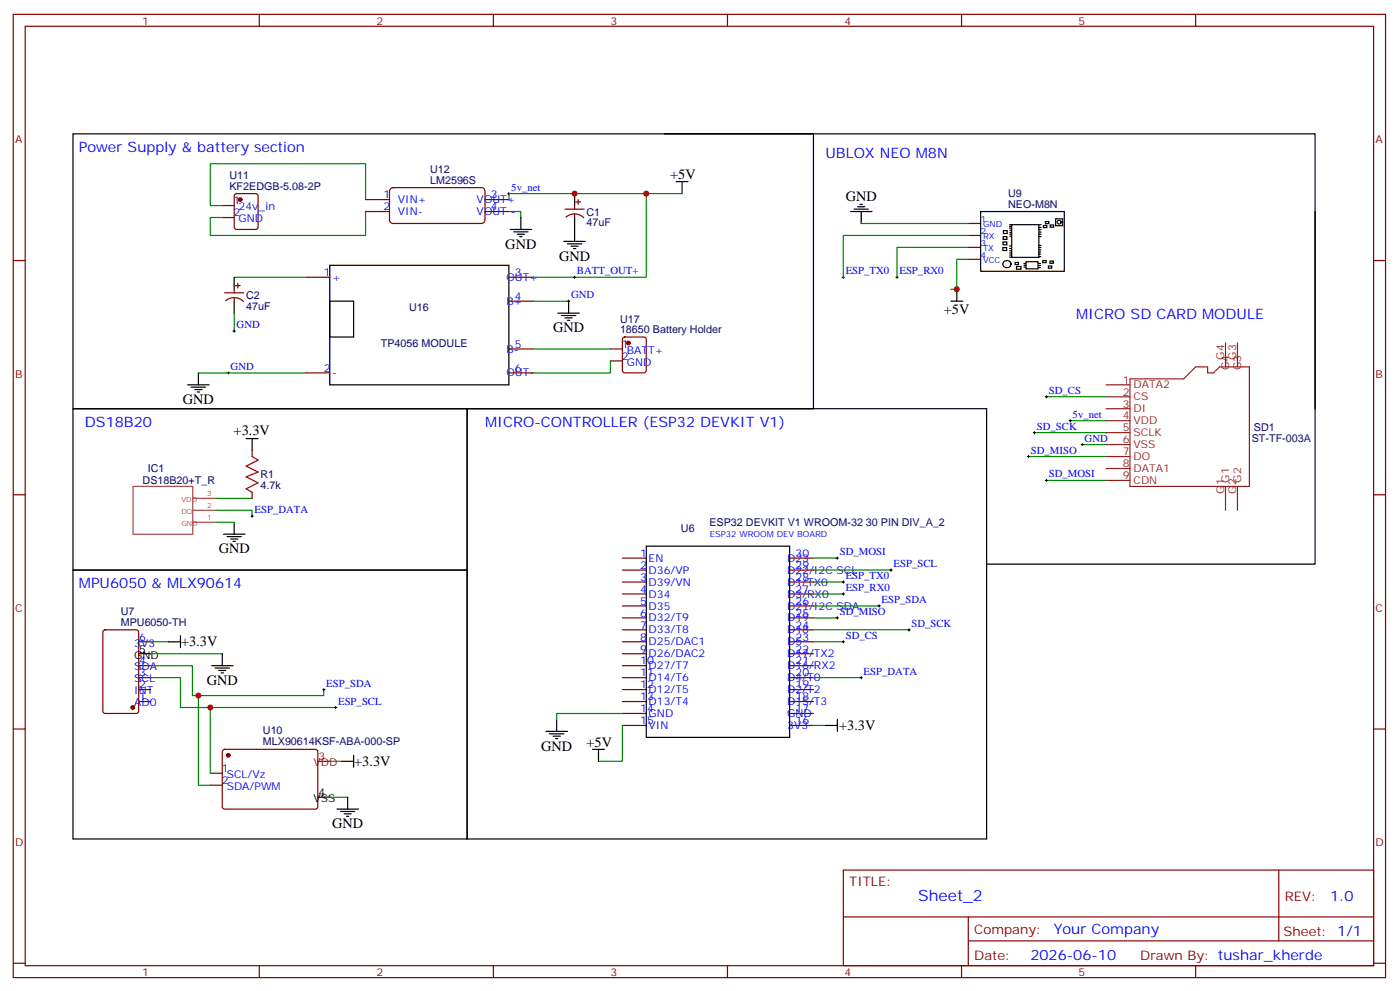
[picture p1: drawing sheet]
<svg xmlns="http://www.w3.org/2000/svg" width="414mm" height="293mm" viewBox="0 0 414 293" stroke-linecap="round" stroke-linejoin="round" font-family="sans-serif">
<g fill="none" stroke="#870000" stroke-width=".35">
<path d="M3.9 4.2h405.4v284.4h-405.4zM7.4 7.8h398.3v277.2h-398.3zM76.6 4.2v3.6M145.7 4.2v3.6M214.9 4.2v3.6M284 4.2v3.6M353.2 4.2v3.6M69.4 57.4l.5-.2h5.6l.7 .4v9.4l-.4 .7h-5.9l-.7-.4v-9.4zM108 58.9h7M115.3 55.8l.8-.4h26.4l.6 .4 .2 .6-.1 8.8-.4 .6-.6 .2-26.4-.1-.6-.4-.2-.6v-8.5zM143.3 58.9h7M170.1 59.6h1.4"/>
<path d="M170.8 58.9v1.4M3.9 76.9h3.5M65.7 60.7h3.5M65.7 64.2h3.5M108 62.4h7M143.3 62.4h7M166.9 61.7h5.6M167.2 64.1a3.8 3.8 0 0 1 5.2 .2M169.7 60.7v1M169.7 63.1v1.1M286.1 66h3.6M286.1 69.5h3.6"/>
<path d="M286.1 73h3.6M286.1 76.6h3.6M405.7 76.9h3.6M66.4 86.4h5.6M66.6 88.8a3.8 3.8 0 0 1 5.3 .2M69.2 85.4v1M69.2 87.8v1.1M69.5 84.3h1.4M70.2 83.6v1.4M90.3 81.8h7.1M150.3 81.8h7.1M150.3 88.9h7.1"/>
<path d="M184.1 99.7l.4-.2h5.7l.6 .4 .1 9.5-.5 .6-5.9 .1-.6-.5-.1-9.4zM90.3 110.1h7.1M150.3 110.1h7.1M150.3 103h7.1M180.3 103h3.5M180.3 106.5h3.5M74.5 133v1.8M3.9 146h3.5M74.5 145.3v1.8M405.7 146h3.6M183.8 164.7h7.1M183.8 168.3h7.1"/>
<path d="M183.8 171.8h7.1M183.8 175.3h7.1M183.8 178.9h7.1M233.2 164.7h7.1M233.2 168.3h7.1M233.2 171.8h7.1M233.2 175.3h7.1M233.2 178.9h7.1M30.6 186.1l.5-.2h9.2l.6 .4 .1 23.6-.5 .7h-9.4l-.7-.5v-23.5zM41 189.4h3.5M41 196.5h3.5M183.8 182.4h7.1"/>
<path d="M183.8 185.9h7.1M183.8 189.4h7.1M183.8 193h7.1M183.8 196.5h7.1M233.2 182.4h7.1M233.2 185.9h7.1M233.2 189.4h7.1M233.2 193h7.1M233.2 196.5h7.1M3.9 215.2h3.5M41 200h3.5M41 203.6h3.5"/>
<path d="M41 207.1h3.5M183.8 200h7.1M183.8 203.6h7.1M183.8 207.1h7.1M183.8 210.6h7.1M183.8 214.1h7.1M233.2 200h7.1M233.2 203.6h7.1M233.2 207.1h7.1M233.2 210.6h7.1M233.2 214.1h7.1M405.7 215.2h3.6"/>
<path d="M62.1 228.2h3.6M62.1 231.8h3.6M65.9 221.4l.5-.2h27l.5 .7-.1 16.5-.6 .4h-27.1l-.4-.7v-16.2zM249.1 256.8h156.6v28.2h-156.6zM377.7 256.8v20.9M249.1 270.7h156.5M286 277.7h119.6M286 270.7v14.1M3.9 284.3h3.5M76.6 285v3.6M145.7 285v3.6M214.9 285v3.6"/>
<path d="M284 285v3.6M353.2 285v3.6M405.7 284.3h3.6"/>
</g>
<g fill="none" stroke="#000" stroke-width=".35">
<path d="M21.6 39.5h218.7v81.2h-218.7zM196.2 39.5h192.2v81.2M169.7 57.2v3.5M199.7 53.6h3.5M201.5 53.6v3.6M97.4 78.3h52.9v35.3h-52.9zM150.7 67.7h6.3M151.7 68.4h4.3M152.8 69.1h2.1M153.5 69.8h.7M153.8 64.2v3.5M166.5 71.3h6.4"/>
<path d="M167.6 72h4.2M168.7 72.7h2.1M169.4 73.4h.7M169.7 64.2v7.1M251.2 62.4h6.4M252.3 61.7h4.2M253.3 61h2.1M254 60.3h.7M254.4 62.4v3.6M289.7 62.4h24.7v17.7h-24.7zM296.2 73.1h1.1v.8h-1.1zM296.2 71.4h1.2v.9h-1.2z"/>
<path d="M296.3 69.8h1.1v.9h-1.1zM296.4 68.1h1.1v.8h-1.1zM296.5 77.3a1.18 1.18 0 0 1 1.7-.2 1.18 1.18 0 0 1 0 1.8 1.18 1.18 0 0 1-1.7-.3 .95 .95 0 0 1 0-1.3zM298.2 72.6h.5M298.2 66.8h.5M298.2 75.9h.5M298.2 67.3h.5M298.2 74.7h.6M298.2 66.3h.6M298.2 74h.6M298.2 73.4h.6M298.3 69.1h.5"/>
<path d="M298.3 69.7h.5M298.3 68.6h.5M298.3 75.3h.5M298.3 67.9h.5M298.8 66.3h8v9.7h-8zM299.8 77.5h1v.6h-1zM300.2 78.7h1.4v.8h-1.4zM302.4 77.8h.5M302.5 78.3h.5M302.5 78.9h.5M303.1 77.3h3.5v2.1h-3.5zM306.8 77.8h.5"/>
<path d="M306.8 79h.5M306.8 78.4h.6M306.9 75h.5M306.9 75.8h.5M306.9 74.4h.5M306.9 73.7h.5M306.9 73.1h.6M307 69.1h.5M307 69.8h.5M307 66.3h.5M307 67.8h.5M307 72.4h.5"/>
<path d="M307 67.1h.5M307 68.5h.5M308 76.9h1v.6h-1zM308.2 66.6h1v.6h-1zM308.8 65.4h1v.6h-1zM309.7 78.5h1v.7h-1zM310.1 77.1h1v.6h-1zM310.2 66.4h1v.6h-1zM311.8 64.6h2.1v2h-2.1zM388.4 62.4v104.1h-97M69.2 81.8v3.6M69.2 88.9v3.5"/>
<path d="M97.4 88.9h7.1v10.6h-7.1zM164.8 92.4h6.3M165.8 93.1h4.3M166.9 93.8h2.1M167.6 94.5h.7M168 88.9v3.5M280.8 88.9h3.6M282.6 85.4v3.5M55.4 113.6h6.4M56.5 114.3h4.2M57.5 115h2.2M58.2 115.7h.7"/>
<path d="M58.6 110.1v3.5M21.6 120.7h116.4v47.6h-116.4zM72.7 129.5h3.5M74.5 129.5v3.5M138 120.7h153.4v126.9h-153.4zM66 157.7h6.4M67.1 158.4h4.2M68.1 159.1h2.1M68.8 159.8h.7M69.2 154.2v3.5M21.6 168.3h116.4v79.3h-116.4zM190.9 161.2h42.3v56.5h-42.3z"/>
<path d="M41 193h3.5M49.8 189.4h3.5M53.3 187.7v3.5M62.5 196.5h6.3M63.5 197.2h4.3M64.6 197.9h2.1M65.3 198.6h.7M65.7 193v3.5M161.3 215.9h6.3M162.3 216.6h4.2M163.4 217.3h2.1M164.1 218h.7"/>
<path d="M164.4 212.4v3.5M243.8 214.1h3.5M247.3 212.4v3.5M93.9 235.3h3.5M99.5 238.8h6.4M100.6 239.5h4.2M100.9 224.7h3.6M102.7 235.3v3.5M104.5 223v3.5M175 221.2h3.5M176.8 221.2v3.5M101.6 240.2h2.2"/>
<path d="M102.3 240.9h.7"/>
<circle cx="312.9" cy="65.6" r=".57"/>
</g>
<g fill="#870000" stroke="#870000" stroke-width=".35">
<circle cx="39.2" cy="208.8" r=".53"/>
<circle cx="70.9" cy="58.9" r=".53"/>
<circle cx="67.4" cy="223" r=".53"/>
<circle cx="185.6" cy="101.2" r=".53"/>
</g>
<g fill="none" stroke="#008700" stroke-width=".35">
<path d="M108 58.9v-10.6h-45.9v12.4h3.6M150.3 58.9v-1.7h40.6v24.6h-33.5M190.9 57.2h10.6M108 62.4v7.1h-45.9v-5.3h3.6M150.3 62.4h3.5v1.8M254.4 66h31.7M286.1 76.6h-3.5v8.8h-1.8M286.1 73h-21.1v8.8M286.1 69.5h-37v12.3M69.2 81.8h21.1M69.2 92.4v5.3M157.4 88.9h10.6"/>
<path d="M58.6 110.1h31.7M157.4 103h22.9M180.3 106.5v3.6h-22.9M309.1 117.1h17.6M303.8 134.8h22.9M305.5 127.7h21.2M316.1 124.2h10.6M319.7 131.2h7M63.9 150.6h10.6v1.8M63.9 147.1h10.6M63.9 154.2h5.3M309.1 141.8h17.6"/>
<path d="M240.3 168.3h22.9M240.3 178.9h19.4M240.3 171.8h8.8M240.3 175.3h8.8M240.3 164.7h7M44.5 196.5h12.3v8.8h38.8v-1.7M44.5 189.4h5.3M44.5 193h21.2M240.3 189.4h8.8M240.3 182.4h7M240.3 185.9h28.2M44.5 200h8.8v8.8h45.9"/>
<path d="M58.6 205.3v26.5h3.5M62.1 208.8v19.4M183.8 214.1v10.6h-7M183.8 210.6h-19.4v1.8M240.3 214.1h3.5M240.3 200h14.1M97.4 224.7h3.5M97.4 235.3h5.3"/>
</g>
<g fill="none" stroke="#000" stroke-width=".3">
<path d="M150 57.2h.7M150.3 56.8v.7M68.8 97.7h.7M69.2 97.4v.7M167.6 88.9h.7M168 88.5v.8M169.4 81.8h.7M169.7 81.5v.7M248.7 81.8h.7M249.1 81.5v.7M264.6 81.8h.7M265 81.5v.7"/>
<path d="M67.1 110.1h.7M67.4 109.7v.7M308.7 117.1h.7M309.1 116.8v.7M303.4 134.8h.7M303.8 134.4v.7M305.2 127.7h.7M305.5 127.4v.7M315.8 124.2h.7M316.1 123.8v.7M319.3 131.2h.7M319.7 130.9v.7"/>
<path d="M74.1 152.4h.7M74.5 152v.8M308.7 141.8h.7M309.1 141.5v.7M247 164.7h.7M247.3 164.4v.7M248.7 171.8h.7M248.7 175.3h.7M249.1 171.4v.8M249.1 175v.7M259.3 178.9h.7M259.7 178.5v.7"/>
<path d="M262.9 168.3h.7M263.2 167.9v.7M247 182.4h.7M247.3 182v.7M248.7 189.4h.7M249.1 189.1v.7M254.4 199.7v.7M268.1 185.9h.8M268.5 185.6v.7M95.3 203.6h.7M95.6 203.2v.7M98.8 208.8h.7"/>
<path d="M99.2 208.5v.7M254 200h.7"/>
</g>
<path d="M93.9 224.7h3.5" fill="none" stroke="#f00" stroke-width=".35"/>
<path d="M39.3 143.6h17.6v14.1h-17.6zM56.9 154.2h7M56.9 150.6h7M56.9 147.1h7" fill="none" stroke="#a64a4a" stroke-width=".35"/>
<path d="M74.5 134.8l1.7 1-3.5 1.8 3.5 1.7-3.5 1.5 3.5 1.7-3.5 1.8 1.8 1" fill="none" stroke="#a10000" stroke-width=".35"/>
<g fill="none" stroke="#8c2424" stroke-width=".35">
<path d="M326.7 113.6h7.1M326.7 117.1h7.1M333.8 111.8h15.8l3.6-3.5h3.5v1.8h1.8l1.7-1.8h8.8v35.3h-35.2zM362 101.2v7.1M365.5 101.2v7.1M326.7 120.7h7.1M326.7 124.2h7.1M326.7 127.7h7.1M326.7 131.2h7.1M326.7 134.8h7.1M326.7 138.3h7.1M326.7 141.8h7.1"/>
<path d="M362 143.6v7M365.5 143.6v7"/>
</g>
<g fill="#c00">
<circle cx="169.7" cy="57.1" r=".88"/>
<circle cx="62.1" cy="208.8" r=".88"/>
<circle cx="58.6" cy="205.3" r=".88"/>
<circle cx="190.9" cy="57.1" r=".88"/>
<circle cx="282.6" cy="85.4" r=".88"/>
</g>
<text font-size="4.6" fill="#00f" x="271.2" y="265.8">Sheet_2</text>
<g font-size="4.2" fill="#00f">
<text x="23.3" y="44.8">Power Supply &amp; battery section</text>
<text x="243.8" y="46.6">UBLOX NEO M8N</text>
<text x="317.9" y="94.2">MICRO SD CARD MODULE</text>
<text x="25.1" y="125.9">DS18B20</text>
<text x="143.3" y="125.9">MICRO-CONTROLLER (ESP32 DEVKIT V1)</text>
<text x="23.3" y="173.6">MPU6050 &amp; MLX90614</text>
<text x="392.9" y="266.1">1.0</text>
<text x="311.3" y="275.6">Your Company</text>
<text x="304.3" y="283.4">2026-06-10</text>
</g>
<g font-size="4.2">
<text x="197.9" y="52.9">+5V</text>
<text x="249.8" y="59.3">GND</text>
<text x="149.3" y="73.4">GND</text>
<text x="165.1" y="76.9">GND</text>
<text x="278.8" y="92.8">+5V</text>
<text x="163.4" y="98.1">GND</text>
<text x="54" y="119.2">GND</text>
<text x="69" y="128.3">+3.3V</text>
<text x="64.6" y="163.3">GND</text>
<text x="53.5" y="190.8">+3.3V</text>
<text x="61.1" y="202.1">GND</text>
<text x="247.9" y="215.5">+3.3V</text>
<text x="159.8" y="221.5">GND</text>
<text x="173.2" y="220.5">+5V</text>
<text x="104.6" y="226.1">+3.3V</text>
<text x="98.1" y="244.5">GND</text>
</g>
<g font-size="3.9" fill="#800">
<text x="250.9" y="261.4">TITLE:</text>
<text x="379.5" y="266.1">REV:</text>
<text x="287.8" y="275.6">Company:</text>
<text x="379.1" y="276.2">Sheet: 1/1</text>
<text x="287.8" y="283.3">Date:</text>
<text x="336.8" y="283.4">Drawn By: tushar_kherde</text>
</g>
<g font-size="3.2" fill="#800">
<text x="42" y="7.2">1</text>
<text x="111.2" y="7.2">2</text>
<text x="180.3" y="7.2">3</text>
<text x="249.4" y="7.2">4</text>
<text x="318.6" y="7.2">5</text>
<text x="4.4" y="42.3">A</text>
<text x="406.3" y="42.3">A</text>
<text x="4.4" y="111.5">B</text>
<text x="406.3" y="111.5">B</text>
<text x="4.4" y="180.6">C</text>
<text x="406.3" y="180.6">C</text>
<text x="4.4" y="249.8">D</text>
<text x="406.3" y="249.8">D</text>
<text x="42" y="288">1</text>
<text x="111.2" y="288">2</text>
<text x="180.3" y="288">3</text>
<text x="249.4" y="288">4</text>
<text x="318.6" y="288">5</text>
</g>
<g font-size="3.2" fill="#000080">
<text x="67.8" y="53">U11</text>
<text x="127" y="51.1">U12</text>
<text x="67.8" y="56.1">KF2EDGB-5.08-2P</text>
<text x="127" y="54.2">LM2596S</text>
<text x="297.8" y="58.2">U9</text>
<text x="173.2" y="63.6">C1</text>
<text x="297.8" y="61.4">NEO-M8N</text>
<text x="173.2" y="66.7">47uF</text>
<text x="72.7" y="88.3">C2</text>
<text x="72.7" y="91.4">47uF</text>
<text x="120.8" y="91.8">U16</text>
<text x="183.1" y="95.2">U17</text>
<text x="183.1" y="98.4">18650 Battery Holder</text>
<text x="112.5" y="102.4">TP4056 MODULE</text>
<text x="369.7" y="130.4">ST-TF-003A</text>
<text x="370.4" y="127.2">SD1</text>
<text x="42.1" y="142.9">DS18B20+T_R</text>
<text x="43.7" y="139.4">IC1</text>
<text x="76.9" y="141.2">R1</text>
<text x="76.9" y="144.4">4.7k</text>
<text x="209.6" y="155.2">ESP32 DEVKIT V1 WROOM-32 30 PIN DIV_A_2</text>
<text x="201.1" y="157">U6</text>
<text x="35.7" y="184.9">MPU6050-TH</text>
<text x="35.7" y="181.7">U7</text>
<text x="77.7" y="220">MLX90614KSF-ABA-000-SP</text>
<text x="77.7" y="216.8">U10</text>
</g>
<g font-size="3.2" fill="#00f">
<text x="113.3" y="58.6">1</text>
<text x="117.5" y="60">VIN+</text>
<text x="140.8" y="60">VOUT+</text>
<text x="145" y="58.6">3</text>
<text x="151" y="56.3">5v_net</text>
<text x="69" y="60.3">1</text>
<text x="69" y="63.9">2</text>
<text x="70.5" y="62.1">24v_in</text>
<text x="70.5" y="65.6">GND</text>
<text x="113.3" y="62.1">2</text>
<text x="117.5" y="63.5">VIN-</text>
<text x="140.8" y="63.5">VOUT -</text>
<text x="145" y="62.1">4</text>
<text x="95.6" y="81.5">1</text>
<text x="98.1" y="82.9">+</text>
<text x="149.6" y="82.9">OUT+</text>
<text x="152.1" y="81.5">3</text>
<text x="170.4" y="81">BATT_OUT+</text>
<text x="249.8" y="81">ESP_TX0</text>
<text x="265.7" y="81">ESP_RX0</text>
<text x="149.6" y="90">B+</text>
<text x="152.1" y="88.5">4</text>
<text x="168.7" y="88">GND</text>
<text x="69.9" y="96.8">GND</text>
<text x="149.6" y="104.1">B-</text>
<text x="152.1" y="102.7">5</text>
<text x="183.7" y="102.7">1</text>
<text x="183.7" y="106.2">2</text>
<text x="185.1" y="104.4">BATT+</text>
<text x="185.1" y="107.9">GND</text>
<text x="68.1" y="109.2">GND</text>
<text x="95.6" y="109.7">2</text>
<text x="98.1" y="111.1">-</text>
<text x="149.6" y="111.1">OUT-</text>
<text x="152.1" y="109.7">6</text>
<text x="309.8" y="116.2">SD_CS</text>
<text x="316.8" y="123.3">5v_net</text>
<text x="306.2" y="126.8">SD_SCK</text>
<text x="320.4" y="130.4">GND</text>
<text x="304.5" y="133.9">SD_MISO</text>
<text x="309.8" y="140.9">SD_MOSI</text>
<text x="75.2" y="151.5">ESP_DATA</text>
<text x="189.1" y="164.4">1</text>
<text x="189.1" y="167.9">2</text>
<text x="191.6" y="165.8">EN</text>
<text x="232.5" y="165.8">D23</text>
<text x="235" y="167.9">29</text>
<text x="235" y="164.4">30</text>
<text x="248" y="163.9">SD_MOSI</text>
<text x="263.9" y="167.4">ESP_SCL</text>
<text x="189.1" y="171.4">3</text>
<text x="191.6" y="169.3">D36/VP</text>
<text x="191.6" y="172.9">D39/VN</text>
<text x="232.5" y="172.9">D1/TX0</text>
<text x="232.5" y="169.3">D22/I2C SCL</text>
<text x="235" y="171.4">28</text>
<text x="249.8" y="170.9">ESP_TX0</text>
<text x="189.1" y="175">4</text>
<text x="189.1" y="178.5">5</text>
<text x="191.6" y="176.4">D34</text>
<text x="191.6" y="179.9">D35</text>
<text x="232.5" y="179.9">D21/I2C SDA</text>
<text x="232.5" y="176.4">D3/RX0</text>
<text x="235" y="178.5">26</text>
<text x="235" y="175">27</text>
<text x="249.8" y="174.4">ESP_RX0</text>
<text x="260.4" y="178">ESP_SDA</text>
<text x="189.1" y="182">6</text>
<text x="189.1" y="185.6">7</text>
<text x="191.6" y="183.4">D32/T9</text>
<text x="232.5" y="183.4">D19</text>
<text x="235" y="185.6">24</text>
<text x="235" y="182">25</text>
<text x="248" y="181.5">SD_MISO</text>
<text x="269.2" y="185">SD_SCK</text>
<text x="39.7" y="190.9">3V3</text>
<text x="41.1" y="189.1">6</text>
<text x="189.1" y="189.1">8</text>
<text x="191.6" y="187">D33/T8</text>
<text x="191.6" y="190.5">D25/DAC1</text>
<text x="232.5" y="190.5">D5</text>
<text x="232.5" y="187">D18</text>
<text x="235" y="189.1">23</text>
<text x="249.8" y="188.6">SD_CS</text>
<text x="39.7" y="197.9">SDA</text>
<text x="41.1" y="196.1">4</text>
<text x="189.1" y="192.6">9</text>
<text x="189.1" y="196.1">10</text>
<text x="191.6" y="194">D26/DAC2</text>
<text x="191.6" y="197.6">D27/T7</text>
<text x="232.5" y="197.6">D16/RX2</text>
<text x="232.5" y="194">D17/TX2</text>
<text x="235" y="196.1">21</text>
<text x="235" y="192.6">22</text>
<text x="39.7" y="201.4">SCL</text>
<text x="41.1" y="203.2">2</text>
<text x="41.1" y="199.7">3</text>
<text x="96.3" y="202.7">ESP_SDA</text>
<text x="189.1" y="199.7">11</text>
<text x="189.1" y="203.2">12</text>
<text x="191.6" y="201.1">D14/T6</text>
<text x="232.5" y="201.1">D4/T0</text>
<text x="235" y="203.2">19</text>
<text x="235" y="199.7">20</text>
<text x="255.1" y="199.1">ESP_DATA</text>
<text x="39.7" y="208.5">AD0</text>
<text x="39.7" y="205">INT</text>
<text x="41.1" y="206.7">1</text>
<text x="99.9" y="208">ESP_SCL</text>
<text x="189.1" y="206.7">13</text>
<text x="191.6" y="204.6">D12/T5</text>
<text x="191.6" y="208.1">D13/T4</text>
<text x="232.5" y="208.1">D15/T3</text>
<text x="232.5" y="204.6">D2/T2</text>
<text x="235" y="206.7">18</text>
<text x="189.1" y="210.3">14</text>
<text x="189.1" y="213.8">15</text>
<text x="191.6" y="211.7">GND</text>
<text x="191.6" y="215.2">VIN</text>
<text x="232.5" y="215.2">3V3</text>
<text x="232.5" y="211.7">GND</text>
<text x="235" y="213.8">16</text>
<text x="235" y="210.3">17</text>
<text x="65.5" y="227.9">1</text>
<text x="65.5" y="231.4">2</text>
<text x="67" y="229.7">SCL/Vz</text>
<text x="67" y="233.2">SDA/PWM</text>
</g>
<g font-size="3.2" fill="#8d2323">
<text x="361.6" y="106.2" transform="rotate(-90 361.6 106.2)">G4</text>
<text x="365.2" y="106.2" transform="rotate(-90 365.2 106.2)">G3</text>
<text x="331.6" y="113.2">1</text>
<text x="363" y="109.4" transform="rotate(-90 363 109.4)">G4</text>
<text x="366.6" y="109.4" transform="rotate(-90 366.6 109.4)">G3</text>
<text x="331.6" y="116.8">2</text>
<text x="334.8" y="114.7">DATA2</text>
<text x="334.8" y="118.2">CS</text>
<text x="331.6" y="120.3">3</text>
<text x="331.6" y="123.8">4</text>
<text x="334.8" y="121.7">DI</text>
<text x="334.8" y="125.2">VDD</text>
<text x="331.6" y="127.4">5</text>
<text x="331.6" y="130.9">6</text>
<text x="334.8" y="128.8">SCLK</text>
<text x="331.6" y="134.4">7</text>
<text x="331.6" y="137.9">8</text>
<text x="334.8" y="132.3">VSS</text>
<text x="334.8" y="135.8">DO</text>
<text x="331.6" y="141.5">9</text>
<text x="334.8" y="139.3">DATA1</text>
<text x="334.8" y="142.9">CDN</text>
<text x="363" y="142.5" transform="rotate(-90 363 142.5)">G1</text>
<text x="366.6" y="142.5" transform="rotate(-90 366.6 142.5)">G2</text>
<text x="361.6" y="145.7" transform="rotate(-90 361.6 145.7)">G1</text>
<text x="365.2" y="145.7" transform="rotate(-90 365.2 145.7)">G2</text>
</g>
<g font-size="3.2">
<text x="39.7" y="194.4">GND</text>
<text x="41.1" y="192.6">5</text>
<text x="92.6" y="236.7">VSS</text>
<text x="94.1" y="235">4</text>
</g>
<g font-size="3.2" fill="#f00">
<text x="92.6" y="226.1">VDD</text>
<text x="94.1" y="224.4">3</text>
</g>
<g font-size="2.5" fill="#00f">
<text x="289.7" y="65.6">1</text>
<text x="289.7" y="69.1">2</text>
<text x="290.4" y="67">GND</text>
<text x="290.4" y="70.6">RX</text>
<text x="289.7" y="72.7">3</text>
<text x="289.7" y="76.2">4</text>
<text x="290.4" y="74.1">TX</text>
<text x="290.4" y="77.6">VCC</text>
<text x="209.7" y="158.6">ESP32 WROOM DEV BOARD</text>
</g>
<g font-size="2.1" fill="#a54b4b">
<text x="53.6" y="148.1">VDD</text>
<text x="61.2" y="149.9">2</text>
<text x="61.2" y="146.4">3</text>
<text x="53.6" y="155.2">GND</text>
<text x="53.6" y="151.7">DQ</text>
<text x="61.2" y="153.5">1</text>
</g>
</svg>
